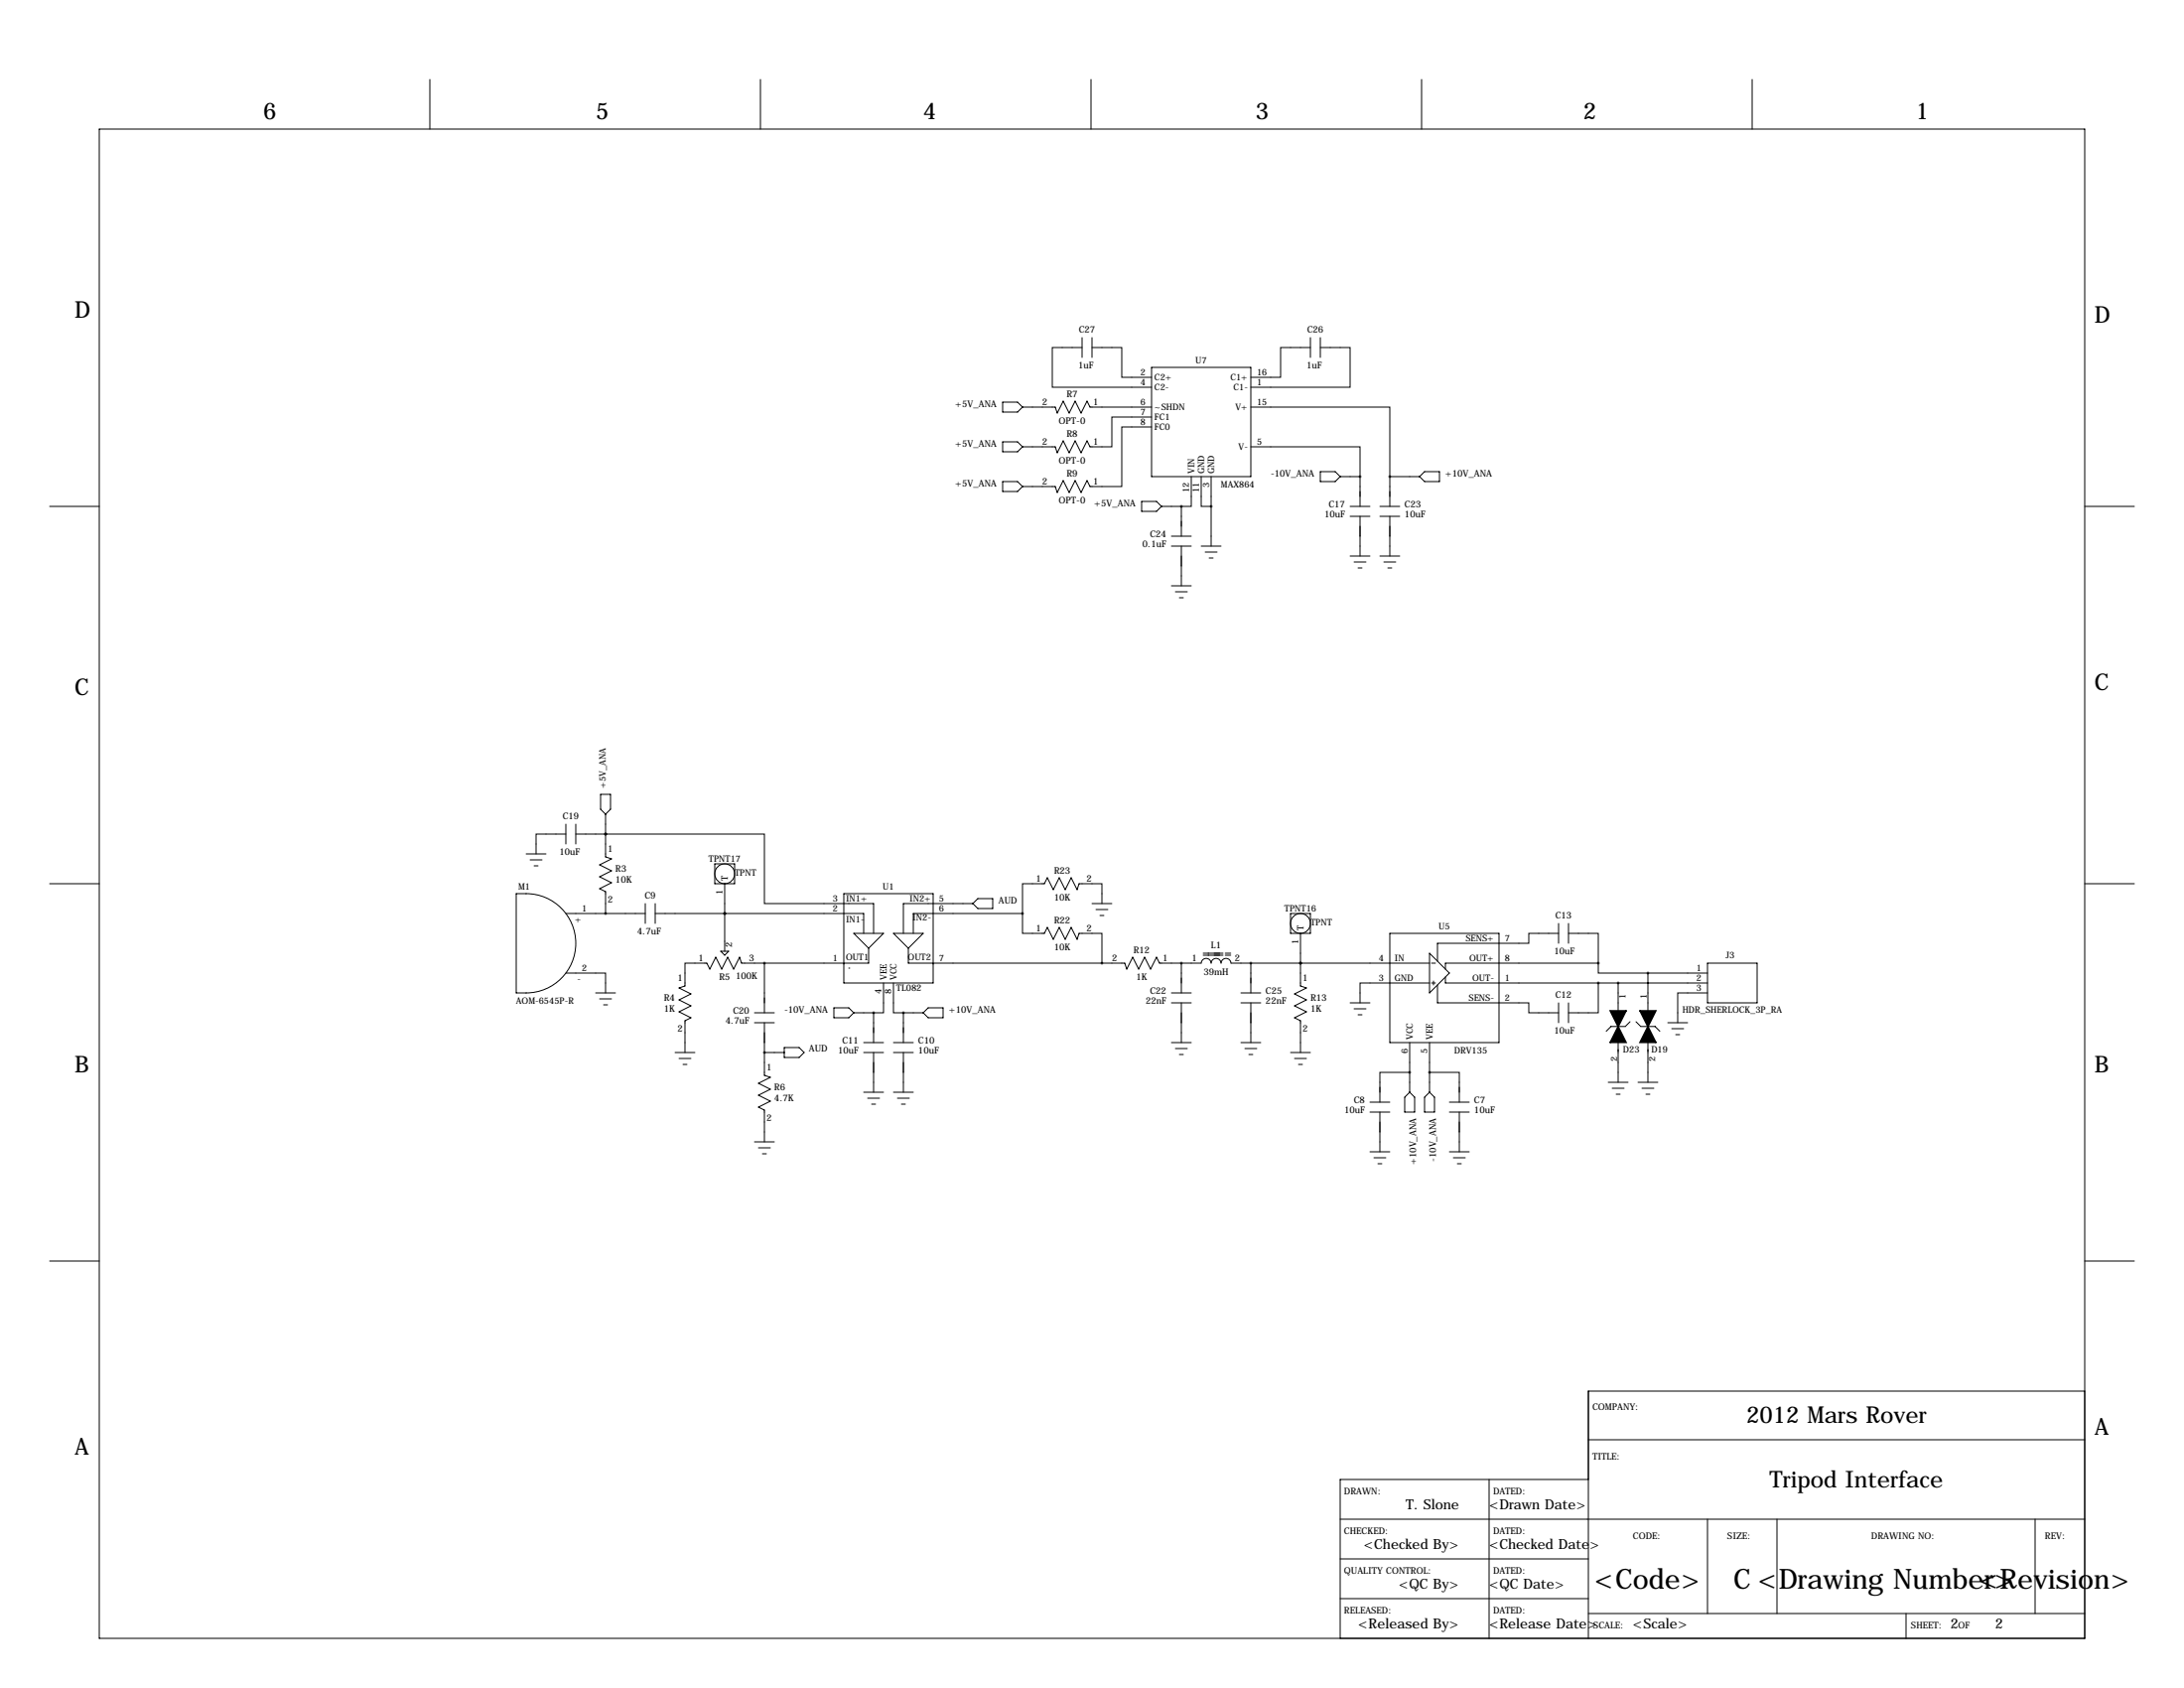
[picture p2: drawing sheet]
<svg xmlns="http://www.w3.org/2000/svg" width="559mm" height="432mm" viewBox="0 0 559 432" stroke-linecap="round" stroke-linejoin="round" font-family="sans-serif">
<g fill="none" stroke="#000" stroke-width=".25">
<path d="M25.4 33h508v386.1h-508zM110 20.3v12.7M194.6 20.3v12.7M279.1 20.3v12.7M363.7 20.3v12.7M448.3 20.3v12.7M276.9 88.9h-7.7v10.2h25.4M276.9 86.4v5M279.4 88.9h7.6v7.6h7.6M279.4 86.4v5M294.6 94h25.4v27.9h-25.4zM335.3 88.9h-7.6v7.6h-7.7"/>
<path d="M335.3 86.4v5M337.8 88.9h7.6v10.2h-25.4M337.8 86.4v5M256.5 113h3.8l1.3 1.3-1.3 1.3h-3.8zM256.5 102.9h3.8l1.3 1.2-1.3 1.3h-3.8zM261.6 104.1h8.4l.5 1.6 1.5-3.1 1.6 3.1 1.5-3.1 1.5 3.1 1.5-3.1 .8 1.5h15.7M294.6 106.7h-10.1v7.6h-5.6l-.8-1.5-1.5 3-1.5-3-1.5 3-1.6-3-1.5 3-.5-1.5h-8.4M294.6 109.2h-7.6v15.3h-8.1l-.8-1.6-1.5 3.1-1.5-3.1-1.5 3.1-1.6-3.1-1.5 3.1-.5-1.5h-8.4M320 114.3h28v7.6M320 104.1h35.6v17.8M12.7 129.5h12.7M256.5 123.2h3.8l1.3 1.3-1.3 1.2h-3.8z"/>
<path d="M292.1 128.3h3.8l1.3 1.2-1.3 1.3h-3.8zM297.2 129.5h5.1M299.7 137.2h5.1M299.7 139.7h5.1M302.3 129.5v7.7M302.3 139.7v10.2M304.8 121.9v7.6h-2.5M307.3 121.9v7.6h2.6M307.3 139.7h5.1M309.9 121.9v17.8M337.8 120.6h3.8l1.3 1.3-1.3 1.3h-3.8zM342.9 121.9h5.1"/>
<path d="M345.4 129.5h5.1M345.4 132.1h5.1M348 121.9v7.6M348 132.1v10.1M353.1 129.5h5M353.1 132.1h5M355.6 121.9v7.6M355.6 132.1v10.1M355.6 121.9h7.6M364.5 120.6h3.8v2.6h-3.8l-1.3-1.3zM533.4 129.5h12.7M299.7 149.9h5.1"/>
<path d="M300.7 151.4h3.1M301.8 152.9h1M308.4 141.2h3M309.4 142.7h1M345.4 142.2h5.1M346.5 143.8h3M347.5 145.3h1M353.1 142.2h5M354.1 143.8h3M355.1 145.3h1M134.6 218.4h5.1M135.6 220h3.1"/>
<path d="M144.8 213.4h-7.6v5M144.8 210.8v5.1M147.3 213.4h7.6M147.3 210.8v5.1M153.7 203.2h2.5v3.8l-1.3 1.3-1.2-1.3zM154.9 213.4h40.7v17.7h27.9v7.7M154.9 213.4h.1M154.9 208.3v10.9l1.6 .5-3.1 1.5 3.1 1.6-3.1 1.5 3.1 1.5-3.1 1.5 1.5 .8v5.6M12.7 226.1h12.7M132.1 228.6a13.8 13.8 0 0 1 11 3.3 12.7 12.7 0 0 1 3.4 14 12.7 12.7 0 0 1-11.9 8.1h-2.5zM136.7 221.5h1M144.8 233.7h20.3"/>
<path d="M165.1 231.1v5.1M167.6 233.7h53.4v5.1M167.6 231.1v5.1M182.9 221h5.1v5.1h-5.1zM185.4 233.7h.1M185.4 226.1v17.2M215.9 228.6h22.9v22.9h-22.9zM218.4 238.8h7.7l-3.9 3.8zM228.6 238.8h7.6l-3.8 3.8zM248.9 231.1h-17.8v7.7M250.2 229.9h3.8v2.5h-3.8l-1.3-1.3zM261.6 233.7v5.1h5.6l.8-1.6 1.5 3.1 1.5-3.1 1.5 3.1 1.6-3.1 1.5 3.1 .5-1.5h5.8v7.6"/>
<path d="M261.6 233.7h-27.9v5.1M279.4 231.1h5.1M280.4 232.7h3.1M281.4 234.2h1M281.9 231.1v-5h-5.8l-.5 1.5-1.5-3.1-1.6 3.1-1.5-3.1-1.5 3.1-1.5-3.1-.8 1.6h-5.6v7.6M330.2 233.7h5.1v5.1h-5.1zM332.7 238.8v13.4l1.6 .5-3.1 1.6 3.1 1.5-3.1 1.5 3.1 1.5-3.1 1.5 1.5 .8v8.1M355.6 238.8h27.9v27.9h-27.9zM398.8 238.8h-7.6v2.5h-23.4v4.6M398.8 236.2v5.1M401.3 238.8h7.6v7.6M401.3 236.2v5.1"/>
<path d="M533.4 226.1h12.7M144.8 248.9h10.1v5.1M152.4 254h5.1M153.4 255.5h3.1M154.4 257h1M184.4 243.3h2l-1 1zM193 259.1h5.1M195.6 246.4v12.7M213.4 257.8h3.8l1.2 1.3-1.2 1.2h-3.8zM217.2 247.6h.1M218.4 259.1h5.1M222.2 242.6v3.8h-32.5l-.5-1.5-1.5 3-1.5-3-1.5 3-1.6-3-1.5 3-.8-1.5h-5.5v5.8l-1.6 .5 3.1 1.6-3.1 1.5 3.1 1.5-3.1 1.5 3.1 1.5-1.5 .8v8.1"/>
<path d="M223.5 259.1v7.6M226.1 251.5v7.6h-2.6M228.6 251.5v7.6h2.5M231.1 259.1h5.1M231.1 259.1v7.6M232.4 242.6v3.8h55.4l.5 1.5 1.5-3 1.5 3 1.6-3 1.5 3 1.5-3 .8 1.5h10.6a1.27 1.27 0 0 1 1.3-1.2 1.27 1.27 0 0 1 1.3 1.2 1.27 1.27 0 0 1 1.2-1.2 1.27 1.27 0 0 1 1.3 1.2 1.27 1.27 0 0 1 1.3-1.2 1.27 1.27 0 0 1 1.3 1.2h50.8M236.2 259.1l1.3-1.3h3.8v2.5h-3.8zM299.7 256.5h5.1M299.7 254h5.1M302.3 246.4v7.6M302.3 256.5v10.2M309.1 243.8h3.8"/>
<path d="M309.1 244.3h3.8M317.5 256.5h5.1M317.5 254h5.1M320 246.4v7.6M320 256.5v10.2M332.7 246.4h.1M345.4 256.5h5.1M346.5 258.1h3M347.5 259.6h1M365.8 251.5h-17.8v5M365.8 243.8l5 5.1-5 5.1zM366.3 246.4h1"/>
<path d="M366.3 251.5h1M366.8 251v1M367.8 252v4.5h23.4v2.6h7.6M369.8 249.9v1.6h67.1M398.8 256.5v5.1M401.3 256.5v5.1M408.9 251.5v7.6h-7.6M408.9 246.4v2.5h12.7M408.9 246.4h-39.1v1.5M414 251.5v7.1M421.6 248.9h15.3M421.6 248.9v9.7"/>
<path d="M436.9 254h-7.6v7.6M436.9 246.4h12.7v10.1h-12.7zM172.7 269.2h5.1M173.7 270.8h3.1M174.8 272.3h1M193 261.6h5.1M195.6 269.2h5.1M195.6 261.6v13.5l1.5 .5-3 1.5 3 1.5-3 1.6 3 1.5-3 1.5 1.5 .8v8.1M200.7 268h3.8l1.2 1.2-1.2 1.3h-3.8zM221 266.7h5.1M221 269.2h5.1M221 279.4h5.1"/>
<path d="M223.5 269.2v10.2M228.6 266.7h5.1M228.6 269.2h5.1M228.6 279.4h5.1M231.1 269.2v10.2M299.7 266.7h5.1M300.7 268.2h3.1M301.8 269.7h1M317.5 266.7h5.1M318.5 268.2h3.1M319.5 269.7h1M330.2 269.2h5.1"/>
<path d="M331.2 270.8h3.1M332.2 272.3h1M360.7 274.3h-7.6v7.6M360.7 266.7v12.7M365.8 274.3h7.6v7.6M365.8 266.7v12.7M411.5 276.9h5.1M412.5 278.4h3M413.5 279.9h1M414 261.1v1.5M414 266.6v10.3M417.1 261.4l-1.3 1.2h-3.6l-1.2 1.2"/>
<path d="M418.6 261.4l1.2 1.2h3.7l1.2 1.2M419.1 276.9h5.1M420.1 278.4h3.1M421.1 279.9h1M421.6 261.1v1.5M421.6 266.6v10.3M426.7 261.6h5.1M427.7 263.1h3.1M428.8 264.7h1M193 292.1h5.1M194.1 293.6h3M195.1 295.1h1"/>
<path d="M222 280.9h3M223 282.4h1M229.6 280.9h3.1M230.6 282.4h1M350.5 281.9h5.1M350.5 284.5h5.1M350.5 294.6h5.1M351.5 296.2h3.1M352.6 297.7h1M353.1 284.5v10.1M359.4 280.7l1.3-1.3 1.2 1.3v3.8h-2.5zM364.5 280.7l1.3-1.3 1.2 1.3v3.8h-2.5z"/>
<path d="M370.8 281.9h5.1M370.8 284.5h5.1M370.8 294.6h5.1M371.9 296.2h3M372.9 297.7h1M373.4 284.5v10.1M12.7 322.6h12.7M533.4 322.6h12.7M533.4 355.9h-127v63.2M381 378.5v40.6M406.4 368.3h127M406.4 378.5h-63.5v40.6"/>
<path d="M342.9 388.6h190.5M342.9 398.8h63.5M436.9 388.6v24.1M454.7 388.6v24.1M520.7 388.6v24.1M342.9 408.9h63.5M406.4 412.7h127M487.7 412.7v6.4"/>
<circle cx="185.4" cy="223.5" r="2.54"/>
<circle cx="332.7" cy="236.2" r="2.54"/>
</g>
<path d="M412 258.6h4.1l-2.1 4zM419.6 258.6h4.1l-2.1 4zM414 262.6l2.1 4h-4.1zM421.6 262.6l2.1 4h-4.1z" fill="#000" stroke="#000" stroke-width=".38"/>
<path d="M307.8 244.3h7.7M307.8 243.8h7.7" fill="none" stroke="#000" stroke-width=".25" stroke-dasharray="1.4 1.4"/>
<path d="M154.9 233.7a.05 .05 0 0 0 .1 0 .05 .05 0 0 0-.1 0zM302.2 129.5a.05 .05 0 0 0 .1 0 .05 .05 0 0 0-.1 0zM365.7 274.3a.05 .05 0 0 0 .1 0 .05 .05 0 0 0-.1 0zM408.9 251.5a.05 .05 0 0 0 .1 0 .05 .05 0 0 0-.1 0zM408.9 246.4a.05 .05 0 0 0 .1 0 .05 .05 0 0 0-.1 0zM421.6 248.9a.05 .05 0 0 0 .1 0 .05 .05 0 0 0-.1 0zM231.1 259.1a.05 .05 0 0 0 .1 0 .05 .05 0 0 0-.1 0zM154.9 213.4a.05 .05 0 0 0 .1 0 .05 .05 0 0 0-.1 0zM154.9 213.4a.05 .05 0 0 0 .1 0 .05 .05 0 0 0-.1 0zM302.2 246.4a.05 .05 0 0 0 .1 0 .05 .05 0 0 0-.1 0zM320 246.4a.05 .05 0 0 0 .1 0 .05 .05 0 0 0-.1 0zM332.7 246.4a.05 .05 0 0 0 .1 0 .05 .05 0 0 0-.1 0zM281.9 246.4a.05 .05 0 0 0 .1 0 .05 .05 0 0 0-.1 0zM332.7 246.4a.05 .05 0 0 0 .1 0 .05 .05 0 0 0-.1 0z" fill="#000" stroke="#000" stroke-width=".63"/>
<g font-size="7.1">
<text x="408" y="406.4">&lt;Code&gt;</text>
<text x="443.5" y="406.4">C &lt;Drawing Number&gt;</text>
<text x="506.4" y="406.4">&lt;Revision&gt;</text>
</g>
<g font-size="5.9">
<text x="67.3" y="30.5">6</text>
<text x="152.4" y="30.5">5</text>
<text x="236.2" y="30.5">4</text>
<text x="321.3" y="30.5">3</text>
<text x="405.1" y="30.5">2</text>
<text x="490.2" y="30.5">1</text>
<text x="19" y="81.3">D</text>
<text x="535.9" y="82.6">D</text>
<text x="19" y="177.8">C</text>
<text x="535.9" y="176.5">C</text>
<text x="19" y="274.3">B</text>
<text x="535.9" y="274.3">B</text>
<text x="446.8" y="364">2012 Mars Rover</text>
<text x="535.9" y="367">A</text>
<text x="19" y="372.1">A</text>
<text x="452.7" y="380.5">Tripod Interface</text>
</g>
<g font-size="3.6">
<text x="359.7" y="386.1">T. Slone</text>
<text x="381" y="386.1">&lt;Drawn Date&gt;</text>
<text x="348.9" y="396.2">&lt;Checked By&gt;</text>
<text x="381" y="396.2">&lt;Checked Date&gt;</text>
<text x="357.9" y="406.4">&lt;QC By&gt;</text>
<text x="381" y="406.4">&lt;QC Date&gt;</text>
<text x="347.5" y="416.5">&lt;Released By&gt;</text>
<text x="381" y="416.5">&lt;Release Date&gt;</text>
<text x="417.8" y="416.5">&lt;Scale&gt;</text>
<text x="499.1" y="416.5">2</text>
<text x="510.5" y="416.5">2</text>
</g>
<g font-size="2.4">
<text x="276" y="85.1">C27</text>
<text x="334.4" y="85.1">C26</text>
<text x="275.9" y="94.1">1uF</text>
<text x="334.3" y="94.1">1uF</text>
<text x="272.9" y="101.6">R7</text>
<text x="244.4" y="104.1">+5V_ANA</text>
<text x="266.7" y="103.6">2</text>
<text x="279.7" y="103.7">1</text>
<text x="266.7" y="113.8">2</text>
<text x="270.9" y="108.3">OPT-0</text>
<text x="272.9" y="111.8">R8</text>
<text x="279.7" y="113.9">1</text>
<text x="244.4" y="114.3">+5V_ANA</text>
<text x="270.9" y="118.5">OPT-0</text>
<text x="244.4" y="124.5">+5V_ANA</text>
<text x="266.7" y="124">2</text>
<text x="272.9" y="121.9">R9</text>
<text x="279.7" y="124.1">1</text>
<text x="325.2" y="121.9">-10V_ANA</text>
<text x="369.8" y="121.9">+10V_ANA</text>
<text x="270.9" y="128.7">OPT-0</text>
<text x="280" y="129.5">+5V_ANA</text>
<text x="340" y="129.8">C17</text>
<text x="359.4" y="129.8">C23</text>
<text x="294.2" y="137.4">C24</text>
<text x="338.9" y="132.2">10uF</text>
<text x="359.4" y="132.2">10uF</text>
<text x="292.3" y="139.8">0.1uF</text>
<text x="143.9" y="209.5">C19</text>
<text x="143.1" y="218.6">10uF</text>
<text x="155.4" y="217.9">1</text>
<text x="157.5" y="223">R3</text>
<text x="157.5" y="225.7">10K</text>
<text x="265" y="225.7">1</text>
<text x="269.7" y="223.5">R23</text>
<text x="278" y="225.6">2</text>
<text x="155.4" y="230.8">2</text>
<text x="164.9" y="229.9">C9</text>
<text x="255.5" y="231.1">AUD</text>
<text x="269.7" y="230.3">10K</text>
<text x="163.1" y="238.9">4.7uF</text>
<text x="265" y="238.4">1</text>
<text x="269.7" y="236.2">R22</text>
<text x="278" y="238.3">2</text>
<text x="397.9" y="234.9">C13</text>
<text x="178.7" y="246">1</text>
<text x="187.3" y="242.3" transform="rotate(-90 187.3 242.3)">2</text>
<text x="191.7" y="245.9">3</text>
<text x="269.7" y="243">10K</text>
<text x="284.5" y="245.9">2</text>
<text x="290" y="243.8">R12</text>
<text x="297.5" y="246">1</text>
<text x="305" y="245.9">1</text>
<text x="309.9" y="242.6">L1</text>
<text x="316" y="245.9">2</text>
<text x="397.7" y="244">10uF</text>
<text x="173.4" y="251">1</text>
<text x="184" y="250.6">R5</text>
<text x="188.2" y="250.4">100K</text>
<text x="290.7" y="250.6">1K</text>
<text x="308" y="249.3">39mH</text>
<text x="333.2" y="251">1</text>
<text x="169.9" y="256">R4</text>
<text x="293.2" y="256.7">22nF</text>
<text x="294.2" y="254.3">C22</text>
<text x="323.8" y="254.3">C25</text>
<text x="323.8" y="256.7">22nF</text>
<text x="335.3" y="256">R13</text>
<text x="397.9" y="255.3">C12</text>
<text x="169.9" y="258.7">1K</text>
<text x="173.4" y="263.8">2</text>
<text x="185.7" y="261.8">4.7uF</text>
<text x="187.6" y="259.3">C20</text>
<text x="200.7" y="259.1">-10V_ANA</text>
<text x="242.8" y="259.1">+10V_ANA</text>
<text x="333.2" y="263.8">2</text>
<text x="335.3" y="258.7">1K</text>
<text x="207" y="269">AUD</text>
<text x="214.4" y="269.4">10uF</text>
<text x="215.5" y="267">C11</text>
<text x="234.9" y="267">C10</text>
<text x="234.9" y="269.4">10uF</text>
<text x="397.7" y="264.3">10uF</text>
<text x="196.1" y="273.8">1</text>
<text x="198.1" y="278.9">R6</text>
<text x="198.1" y="281.6">4.7K</text>
<text x="196.1" y="286.6">2</text>
<text x="344" y="284.6">10uF</text>
<text x="346.4" y="282.2">C8</text>
<text x="377.2" y="282.2">C7</text>
<text x="377.2" y="284.6">10uF</text>
<text x="362.3" y="298" transform="rotate(-90 362.3 298)">+10V_ANA</text>
<text x="367.4" y="297.1" transform="rotate(-90 367.4 297.1)">-10V_ANA</text>
<text x="407.4" y="360.7">COMPANY:</text>
<text x="407.4" y="373.4">TITLE:</text>
<text x="343.9" y="382.3">DRAWN:</text>
<text x="382" y="382.3">DATED:</text>
<text x="343.9" y="392.4">CHECKED:</text>
<text x="382" y="392.4">DATED:</text>
<text x="417.8" y="393.7">CODE:</text>
<text x="442" y="393.7">SIZE:</text>
<text x="478.8" y="393.7">DRAWING NO:</text>
<text x="523.2" y="393.7">REV:</text>
<text x="343.9" y="402.6">QUALITY CONTROL:</text>
<text x="382" y="402.6">DATED:</text>
<text x="343.9" y="412.7">RELEASED:</text>
<text x="382" y="412.7">DATED:</text>
<text x="407.7" y="416.6">SCALE:</text>
<text x="488.9" y="416.6">SHEET:</text>
<text x="501" y="416.6">OF</text>
</g>
<g font-size="2.3">
<text x="305.9" y="93">U7</text>
<text x="291.8" y="96">2</text>
<text x="291.8" y="98.6">4</text>
<text x="295.4" y="97.3">C2+</text>
<text x="295.4" y="99.9">C2-</text>
<text x="314.8" y="97.3">C1+</text>
<text x="315.6" y="99.9">C1-</text>
<text x="321.6" y="96">16</text>
<text x="321.6" y="98.6">1</text>
<text x="291.8" y="103.6">6</text>
<text x="291.8" y="106.2">7</text>
<text x="295.4" y="104.9">~SHDN</text>
<text x="295.4" y="107.5">FC1</text>
<text x="316.1" y="104.9">V+</text>
<text x="321.6" y="103.6">15</text>
<text x="291.8" y="108.7">8</text>
<text x="295.4" y="110">FC0</text>
<text x="321.6" y="113.8">5</text>
<text x="316.9" y="115.1">V-</text>
<text x="305.6" y="121.2" transform="rotate(-90 305.6 121.2)">VIN</text>
<text x="308.1" y="121.2" transform="rotate(-90 308.1 121.2)">GND</text>
<text x="309.4" y="124.8" transform="rotate(-90 309.4 124.8)">3</text>
<text x="310.7" y="121.2" transform="rotate(-90 310.7 121.2)">GND</text>
<text x="312.4" y="124.8">MAX864</text>
<text x="304.3" y="126.1" transform="rotate(-90 304.3 126.1)">12</text>
<text x="306.8" y="126.1" transform="rotate(-90 306.8 126.1)">11</text>
<text x="154.9" y="201.7" transform="rotate(-90 154.9 201.7)">+5V_ANA</text>
<text x="181.3" y="220.5">TPNT17</text>
<text x="132.6" y="227.6">M1</text>
<text x="186.2" y="225.3" transform="rotate(-90 186.2 225.3)">T</text>
<text x="188" y="224.1">TPNT</text>
<text x="225.9" y="227.6">U1</text>
<text x="148.8" y="233.2">1</text>
<text x="184.9" y="228.9" transform="rotate(-90 184.9 228.9)">1</text>
<text x="213.1" y="230.6">3</text>
<text x="213.1" y="233.2">2</text>
<text x="216.4" y="230.7">IN1+</text>
<text x="232.7" y="230.7">IN2+</text>
<text x="240.3" y="230.6">5</text>
<text x="240.3" y="233.2">6</text>
<text x="328.7" y="233.2">TPNT16</text>
<text x="147.1" y="236">+</text>
<text x="216.4" y="236">IN1-</text>
<text x="233.5" y="235.5">IN2-</text>
<text x="333.5" y="238" transform="rotate(-90 333.5 238)">T</text>
<text x="335.3" y="236.8">TPNT</text>
<text x="368.1" y="237.7">U5</text>
<text x="213.1" y="245.9">1</text>
<text x="216.4" y="245.7">OUT1</text>
<text x="232.3" y="245.7">OUT2</text>
<text x="240.3" y="245.9">7</text>
<text x="332.2" y="241.6" transform="rotate(-90 332.2 241.6)">1</text>
<text x="352.8" y="245.9">4</text>
<text x="356.9" y="245.9">IN</text>
<text x="375" y="240.8">SENS+</text>
<text x="375.9" y="245.9">OUT+</text>
<text x="385.1" y="240.8">7</text>
<text x="385.1" y="245.9">8</text>
<text x="441.6" y="245.1">J3</text>
<text x="147.7" y="251.2">-</text>
<text x="148.8" y="248.4">2</text>
<text x="226.9" y="250.7" transform="rotate(-90 226.9 250.7)">VEE</text>
<text x="229.4" y="250.7" transform="rotate(-90 229.4 250.7)">VCC</text>
<text x="352.8" y="251">3</text>
<text x="356.9" y="251">GND</text>
<text x="376.7" y="251">OUT-</text>
<text x="385.1" y="251">1</text>
<text x="434" y="248.4">1</text>
<text x="434" y="251">2</text>
<text x="132.1" y="256.9">AOM-6545P-R</text>
<text x="225.6" y="254.3" transform="rotate(-90 225.6 254.3)">4</text>
<text x="228.1" y="254.3" transform="rotate(-90 228.1 254.3)">8</text>
<text x="229.4" y="253.6">TL082</text>
<text x="375.8" y="256.1">SENS-</text>
<text x="385.1" y="256">2</text>
<text x="415.9" y="255.5" transform="rotate(-90 415.9 255.5)">1</text>
<text x="421.4" y="255.5" transform="rotate(-90 421.4 255.5)">1</text>
<text x="434" y="253.5">3</text>
<text x="430.4" y="259.2">HDR_SHERLOCK_3P_RA</text>
<text x="360.2" y="269.5" transform="rotate(-90 360.2 269.5)">6</text>
<text x="361.5" y="265.9" transform="rotate(-90 361.5 265.9)">VCC</text>
<text x="365.3" y="269.5" transform="rotate(-90 365.3 269.5)">5</text>
<text x="366.6" y="265.9" transform="rotate(-90 366.6 265.9)">VEE</text>
<text x="372.1" y="269.6">DRV135</text>
<text x="415.3" y="269.2">D23</text>
<text x="422.5" y="269.2">D19</text>
<text x="413.8" y="271.6" transform="rotate(-90 413.8 271.6)">2</text>
<text x="423.5" y="271.6" transform="rotate(-90 423.5 271.6)">2</text>
</g>
</svg>
